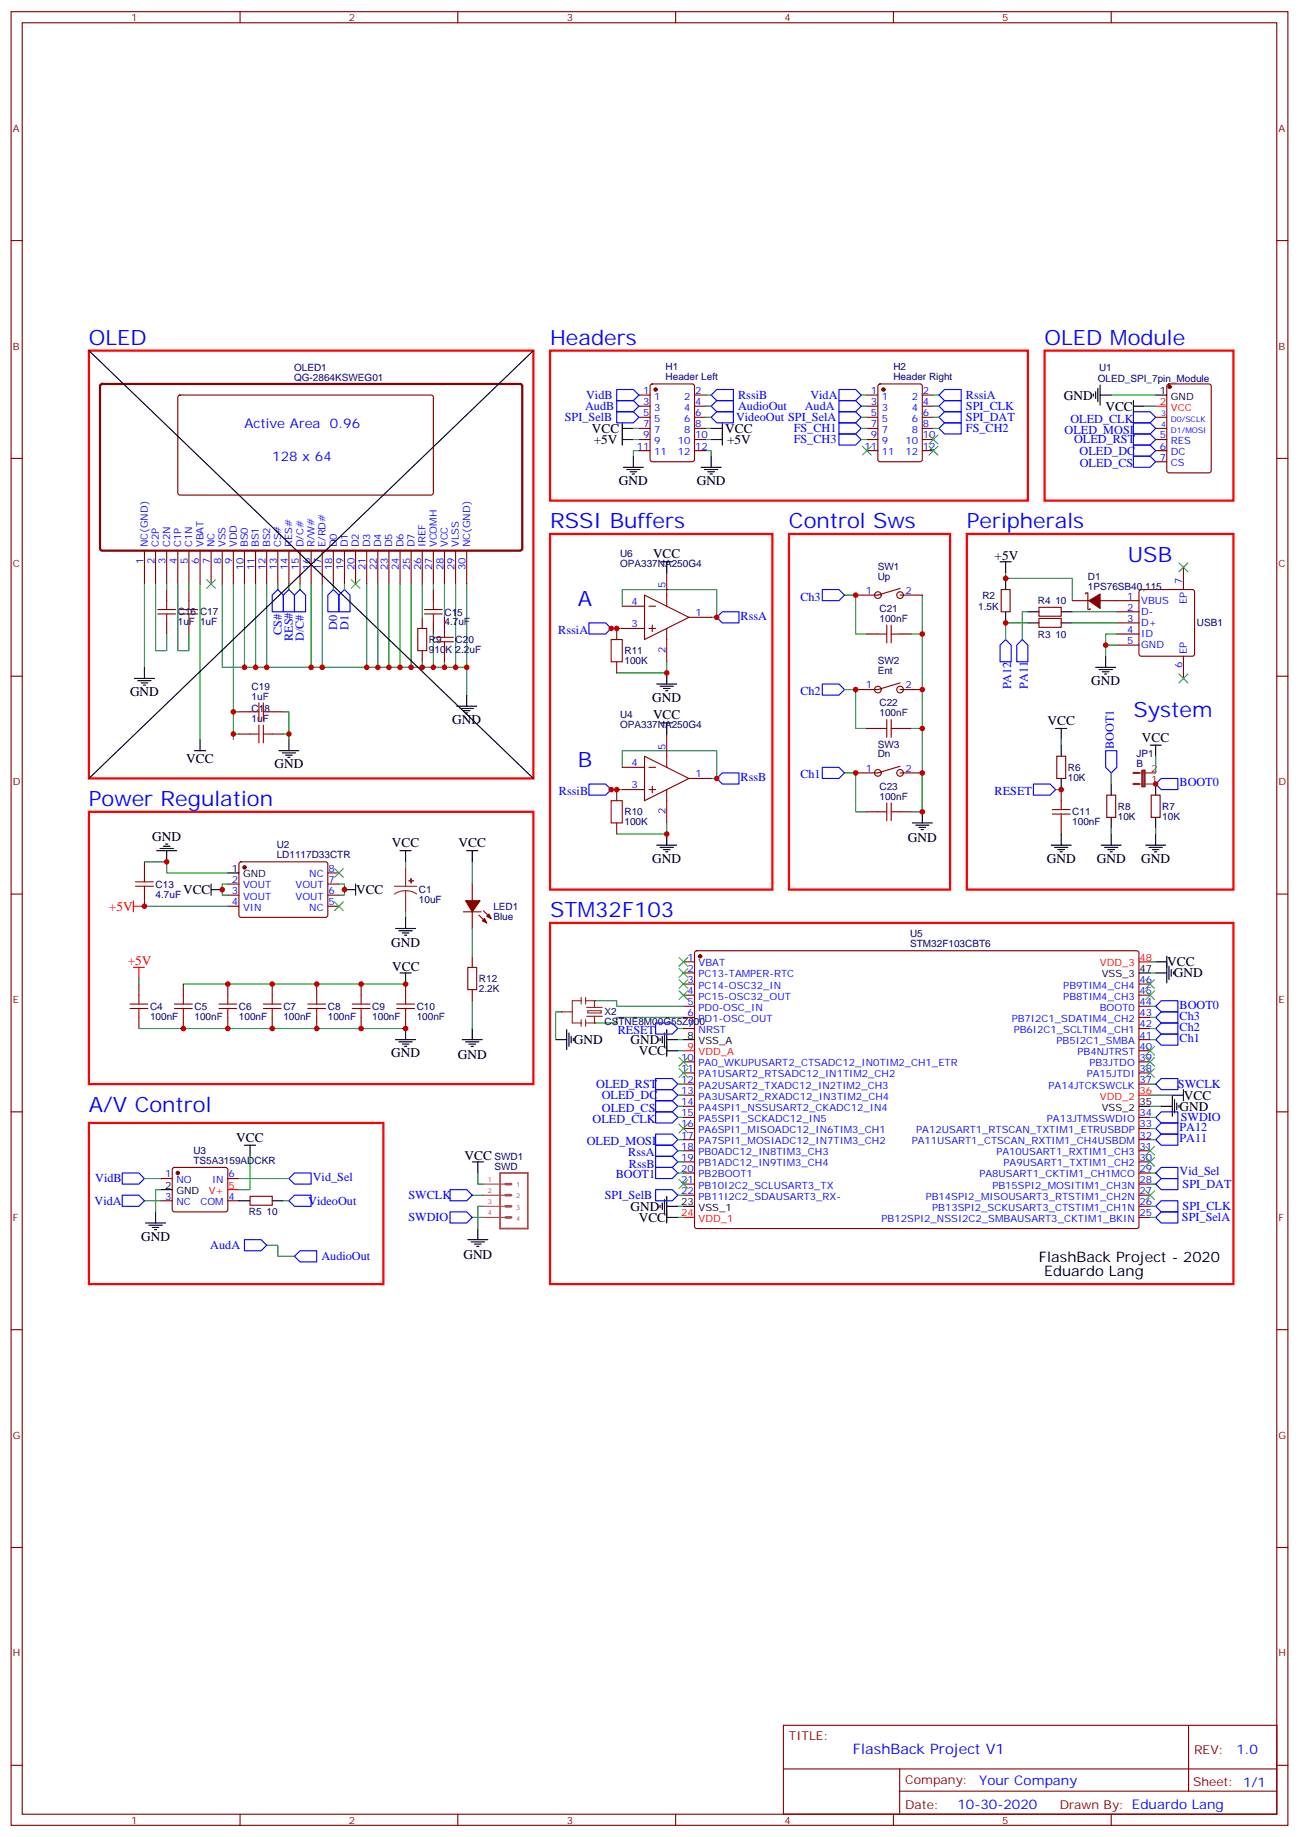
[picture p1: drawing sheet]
<svg xmlns="http://www.w3.org/2000/svg" width="412mm" height="583mm" viewBox="0 0 412 583" stroke-linecap="round" stroke-linejoin="round" font-family="sans-serif">
<g fill="none" stroke="#870000" stroke-width=".35">
<path d="M56.7 125.6l.4-.2 80.1 .1 .4 .6-.1 30.6-.6 .5-80-.1-.5-.6v-30.4zM202.8 125.4h3.6M202.8 128.9h3.6M202.8 139.5h3.6M202.8 132.5h3.6M202.8 136h3.6M206.6 122.1l.5-.2h12.7l.6 .4 .1 23.6-.5 .6-12.9 .1-.7-.5v-23.5zM220.5 125.4h3.5M220.5 128.9h3.5M220.5 139.5h3.5M220.5 132.5h3.5M220.5 136h3.5"/>
<path d="M275.2 125.4h3.5M275.2 128.9h3.5M275.2 139.5h3.5M275.2 132.5h3.5M275.2 136h3.5M278.9 122.1l.5-.2h12.7l.7 .4v23.6l-.5 .6-12.9 .1-.7-.5v-23.5zM292.8 125.4h3.5M292.8 128.9h3.5M292.8 139.5h3.5M292.8 132.5h3.5M292.8 136h3.5M366.9 139.5h3.5"/>
<path d="M366.9 132.5h3.5M366.9 136h3.5M370.7 122.1l.4-.2h12.7l.7 .4v27.1l-.4 .7h-13l-.6-.5-.1-27zM202.8 143.1h3.6M220.5 143.1h3.5M275.2 143.1h3.5M292.8 143.1h3.5M366.9 143.1h3.5M366.9 146.6h3.5M45.9 174.8v10.6M49.4 174.8v10.6M52.9 174.8v10.6"/>
<path d="M56.4 174.8v10.6M60 174.8v10.6M63.5 174.8v10.6M67 174.8v10.6M70.6 174.8v10.6M74.1 174.8v10.6M77.6 174.8v10.6M81.1 174.8v10.6M84.7 174.8v10.6M88.2 174.8v10.6M91.7 174.8v10.6M95.2 174.8v10.6"/>
<path d="M98.8 174.8v10.6M102.3 174.8v10.6M105.8 174.8v10.6M109.4 174.8v10.6M112.9 174.8v10.6M116.4 174.8v10.6M119.9 174.8v10.6M123.5 174.8v10.6M127 174.8v10.6M130.5 174.8v10.6M134.1 174.8v10.6M137.6 174.8v10.6"/>
<path d="M141.1 174.8v10.6M144.6 174.8v10.6M148.2 174.8v10.6M52.9 187.1v3.6M52.9 197.7v3.6M60 187.1v3.6M60 197.7v3.6M134.1 196v3.5M137.6 187.1v3.6M137.6 197.7v3.6M141.1 196v3.5M195.8 199.5v3.5"/>
<path d="M197.6 192.4h7M197.6 199.5h7M204.6 188.9l14.1 7.1-14.1 7zM206 192.4h2.1M206 199.5h2.1M207.1 198.4v2.2M211.7 181.9v10.5M211.7 199.5v10.6M218.7 196h7.1M285.8 186.8l-7.1 2.1h-7.1M285.8 188.9h7M317.9 187.1h2.8v7.1h-2.8z"/>
<path d="M329.8 196.3h7.1v2.8h-7.1zM329.8 192.8h7.1v2.8h-7.1zM340.4 190.7h5.3M344.7 188.6v-.4h.7v5.3h.7v-.4M349.2 190.7h12.4M354.5 194.2h7.1M354.5 197.7h7.1M361.8 187.4l.5-.3h16.2l.5 .3 .2 .5v19.7l-.2 .5-.5 .2h-16.2l-.5-.2-.2-.5v-19.7zM375.7 180.1v7M134.1 206.6v3.5M141.1 206.6v3.5M195.8 210.1v3.5"/>
<path d="M275.2 201.3h3.5M285.8 216.8l-7.1 2.1h-7.1M285.8 218.9h7M285.8 201.3h3.5M354.5 201.3h7.1M354.5 204.8h7.1M375.7 208.3v7.1M75.8 233h3.6M75.8 226h3.6M86.4 233h3.6M86.4 226h3.6M211.7 233v10.6"/>
<path d="M275.2 231.2h3.5M285.8 231.2h3.5M195.8 250.6v3.6M197.6 243.6h7M197.6 250.6h7M204.6 240.1l14.1 7-14.1 7.1zM206 243.6h2.1M206 250.6h2.1M207.1 249.6v2.1M211.7 250.6v10.6M218.7 247.1h7.1M275.2 257.7h3.5"/>
<path d="M285.8 243.2l-7.1 2.2h-7.1M285.8 245.4h7M285.8 257.7h3.5M335.5 240.1h2.8v7h-2.8zM336.9 250.6v3.6M351.4 252.4h2.8v7.1h-2.8zM365.5 252.4h2.8v7.1h-2.8zM45.9 273.6v3.5M76.1 273.8l.5-.2h27l.5 .7-.1 16.5-.6 .4h-27.1l-.5-.7v-16.2zM104.1 277.1h3.5M195.8 261.2v3.6M336.9 261.2v3.6"/>
<path d="M45.9 284.2v3.5M72.3 280.6h3.5M72.3 284.2h3.5M72.3 287.7h3.5M104.1 280.6h3.5M104.1 284.2h3.5M104.1 287.7h3.5M147.1 289.5h5.7M149.9 280.6v5.3M149.9 289.5v5.2M152 290.5l2.5 2.5M153.5 289.1l2.4 2.5"/>
<path d="M44.1 312.4v3.5M58.2 312.4v3.5M72.3 312.4v3.5M86.4 312.4v3.5M100.5 312.4v3.5M114.7 312.4v3.5M128.8 312.4v3.5M148.5 307.1h2.8v7h-2.8zM149.9 303.6v3.5M149.9 314.1v3.6M217 305.3h3.5M217 308.9h3.5"/>
<path d="M217 312.4h3.5M217 315.9h3.5M217 319.4h3.5M220.7 302l.5-.2 140 .1 .4 .6-.1 87.1-.6 .4-140-.1-.4-.6v-86.8zM361.6 312.4h3.5M361.6 315.9h3.5M361.6 319.4h3.5M44.1 323v3.5M58.2 323v3.5M72.3 323v3.5M86.4 323v3.5M100.5 323v3.5"/>
<path d="M114.7 323v3.5M128.8 323v3.5M217 323h3.5M217 326.5h3.5M217 337.1h3.5M361.6 323h3.5M361.6 326.5h3.5M361.6 337.1h3.5M361.6 333.6h3.5M361.6 330h3.5M217 340.6h3.5M217 344.1h3.5"/>
<path d="M217 347.7h3.5M217 351.2h3.5M217 354.7h3.5M217 358.2h3.5M361.6 340.6h3.5M361.6 344.1h3.5M361.6 354.7h3.5M361.6 358.2h3.5M51.2 374.1h3.5M54.9 370.8l.5-.2h16.2l.5 .2 .2 .5v12.7l-.2 .5-.5 .2h-16.2l-.5-.2-.2-.5v-12.7zM72.3 374.1h3.5M79.4 379.8h7v2.8h-7z"/>
<path d="M217 361.8h3.5M217 365.3h3.5M217 368.8h3.5M217 372.4h3.5M217 375.9h3.5M217 379.4h3.5M361.6 361.8h3.5M361.6 365.3h3.5M361.6 368.8h3.5M361.6 372.4h3.5M361.6 375.9h3.5M361.6 379.4h3.5"/>
<path d="M51.2 381.2h3.5M72.3 381.2h3.5M361.6 386.5h3.5M361.6 382.9h3.5"/>
<circle cx="278.7" cy="188.9" r="1.06"/>
<circle cx="285.7" cy="188.9" r="1.06"/>
<circle cx="278.7" cy="218.9" r="1.06"/>
<circle cx="285.7" cy="218.9" r="1.06"/>
<circle cx="278.7" cy="245.4" r="1.06"/>
<circle cx="285.7" cy="245.4" r="1.06"/>
</g>
<g fill="#870000" stroke="#870000" stroke-width=".35">
<path d="M345.7 190.7l3.5-2.1v4.5z"/>
<path d="M153.1 292.3l.7-.7 .7 1.4z"/>
<path d="M154.5 290.9l.7-.7 .7 1.4z"/>
<path d="M147.8 285.9h4.6l-2.5 3.6z"/>
<circle cx="56.4" cy="372.4" r=".53"/>
<circle cx="208.1" cy="123.6" r=".53"/>
<circle cx="280.5" cy="123.6" r=".53"/>
<circle cx="77.6" cy="275.3" r=".53"/>
<circle cx="371.3" cy="122.8" r=".53"/>
<circle cx="222.2" cy="303.6" r=".53"/>
</g>
<g fill="none" stroke="#000" stroke-width=".35">
<path d="M197.6 139.5h3.5M197.6 134.2v7.1M197.6 136h3.5M225.8 139.5h3.5M225.8 136h3.5M229.3 134.2v7.1M347.1 125.1v.7M347.8 124.4v2.1M348.5 123.3v4.2M349.2 125.4h3.6M349.2 122.2v6.4M359.8 128.9h3.6"/>
<path d="M359.8 127.2v3.5M366.9 125.4h3.5M197.9 148.3h6.4M199 149h4.2M200 149.8h2.1M200.7 150.5h.7M201.1 144.8v3.5M222.6 148.3h6.4M223.7 149h4.2M224.7 149.8h2.1M225.4 150.5h.7M225.8 144.8v3.5"/>
<path d="M209.9 178.3h3.5M211.7 178.3v3.6M317.5 178.3h3.5M319.3 178.3v3.6M319.3 183.6v3.5M319.3 194.2v3.5M326.3 197.7h3.5M326.3 194.2h3.5M336.9 197.7h3.5M336.9 194.2h3.5M42.7 215.4h6.3M43.7 216.1h4.3"/>
<path d="M44.8 216.8h2.1M45.5 217.5h.7M45.9 211.8v3.6M208.5 217.1h6.3M209.5 217.8h4.3M210.6 218.5h2.1M211.3 219.3h.7M211.7 213.6v3.5M347.8 211.8h6.4M348.9 212.5h4.2M350 213.3h2.1M350.7 214h.7"/>
<path d="M351 208.3v3.5M61.7 238.3h3.6M63.5 234.8v3.5M88.5 238.3h6.4M89.6 239h4.2M90.7 239.7h2.1M91.7 234.8v3.5M145 224.2h6.3M146 224.9h4.3M147.1 225.6h2.1M147.8 226.3h.7M148.2 220.7v3.5"/>
<path d="M209.9 229.5h3.5M211.7 229.5v3.5M335.1 231.2h3.6M336.9 231.2v3.6M336.9 236.5v3.6M365.1 236.5h3.6M366.9 236.5v3.6M91.4 240.4h.7M292.8 257.7v3.5M336.9 247.1v3.5M352.8 248.9v3.5M352.8 259.5v3.5"/>
<path d="M366.9 248.9v3.5M366.9 259.5v3.5M49.7 270.1h6.4M50.8 269.3h4.2M51.9 268.6h2.1M52.6 267.9h.7M52.9 270.1v3.5M72.3 277.1h3.5M127 270.1h3.5M128.8 270.1v3.5M148.2 270.1h3.5M149.9 270.1v3.5"/>
<path d="M208.5 268.3h6.3M209.5 269h4.3M210.6 269.7h2.1M211.3 270.4h.7M211.7 264.8v3.5M289.6 261.2h6.4M290.7 261.9h4.2M291.7 262.6h2.2M292.5 263.3h.7M333.7 268.3h6.4M334.8 269h4.2M335.8 269.7h2.2"/>
<path d="M336.5 270.4h.8M336.9 264.8v3.5M349.6 268.3h6.4M350.7 269h4.2M351.7 269.7h2.1M352.4 270.4h.7M352.8 264.8v3.5M363.7 268.3h6.4M364.8 269h4.2M365.8 269.7h2.1M366.5 270.4h.7M366.9 264.8v3.5"/>
<path d="M67 282.4h3.6M67 280.6v3.6M109.4 282.4h3.5M112.9 280.6v3.6M125.6 294.7h6.3M126.6 295.5h4.3M127.7 296.2h2.1M128.4 296.9h.7M128.8 291.2v3.5M127 308.9h3.5M128.8 308.9v3.5M361.6 308.9h3.5"/>
<path d="M366.9 308.9h3.5M366.9 305.3h3.5M370.4 303.6v8.4M371.1 306.7v4.3M371.8 307.8v2.1M372.5 308.5v.7M125.6 330h6.3M126.6 330.7h4.3M127.7 331.4h2.1M128.4 332.1h.7M128.8 326.5v3.5M146.8 330h6.3"/>
<path d="M147.8 330.7h4.2M148.9 331.4h2.1M149.6 332.1h.7M149.9 326.5v3.5M176.4 330h3.5M179.9 326.8v6.4M180.6 327.9v4.2M181.3 329v2.1M182 329.7v.7M209.5 329.7v.7M210.3 329v2.1M211 327.9v4.2"/>
<path d="M211.7 330h3.5M211.7 326.8v8.5M211.7 333.6h3.5M217 330h3.5M361.6 351.2h3.5M368.7 351.2h3.5M372.2 347.7h3.5M372.2 348v6.4M372.9 349.1v4.2M373.6 350.1v2.1M374.3 350.8v.7M375.7 345.9v3.5"/>
<path d="M51.2 377.6h3.5M77.6 363.5h3.5M79.4 363.5v3.6M149.9 368.8h3.6M151.7 368.8v3.6M211.7 379.8v8.4M46.2 388.2h6.4M47.3 388.9h4.2M48.3 389.6h2.1M49 390.3h.7M49.4 384.7v3.5M75.8 381.2h3.6"/>
<path d="M86.4 381.2h3.6M148.5 393.5h6.4M149.6 394.2h4.2M150.6 394.9h2.2M151.3 395.6h.7M151.7 390v3.5M209.5 382.6v.7M210.3 381.9v2.1M211 380.8v4.3M211.7 382.9h3.5M211.7 386.5h3.5M217 382.9h3.5"/>
</g>
<path d="M366.9 128.9h3.5M42.3 287.7h3.6M42.3 285.9v3.6M42.3 307.1h3.6M44.1 307.1v3.5M361.6 305.3h3.5M217 333.6h3.5M361.6 347.7h3.5M72.3 377.6h3.5M217 386.5h3.5" fill="none" stroke="#f00" stroke-width=".35"/>
<path d="M32 122.1l.5-.2h132.9l.4 .7-.1 51.8-.6 .4-132.9-.1-.5-.6v-51.5z" fill="none" stroke="#870000" stroke-width=".71"/>
<g fill="none" stroke="#00f" stroke-width=".35">
<path d="M195.8 123.6h5.3l1.7 1.8-1.7 1.8h-5.3zM195.8 127.2h5.3l1.7 1.7-1.7 1.8h-5.3zM195.8 130.7h5.3l1.7 1.8-1.7 1.7h-5.3zM225.8 132.5l1.7-1.8h5.3v3.5h-5.3zM225.8 125.4l1.7-1.8h5.3v3.6h-5.3zM225.8 128.9l1.7-1.7h5.3v3.5h-5.3zM266.3 137.8h5.3l1.8 1.7-1.8 1.8h-5.3zM266.3 134.2h5.3l1.8 1.8-1.8 1.8h-5.3zM266.3 130.7h5.3l1.8 1.8-1.8 1.7h-5.3zM266.3 127.2h5.3l1.8 1.7-1.8 1.8h-5.3zM266.3 123.6h5.3l1.8 1.8-1.8 1.8h-5.3zM298.1 125.4l1.8-1.8h5.3v3.6h-5.3z"/>
<path d="M298.1 128.9l1.8-1.7h5.3v3.5h-5.3zM298.1 132.5l1.8-1.8h5.3v3.5h-5.3zM298.1 136l1.8-1.8h5.3v3.6h-5.3zM359.8 137.8h5.3l1.8 1.7-1.8 1.8h-5.3zM359.8 130.7h5.3l1.8 1.8-1.8 1.7h-5.3zM359.8 134.2h5.3l1.8 1.8-1.8 1.8h-5.3zM359.8 144.8h5.3l1.8 1.8-1.8 1.7h-5.3zM359.8 141.3h5.3l1.8 1.8-1.8 1.7h-5.3zM88.2 187.1l1.8 1.8v5.3h-3.6v-5.3zM91.7 187.1l1.8 1.8v5.3h-3.5v-5.3zM95.2 187.1l1.8 1.8v5.3h-3.5v-5.3zM105.8 187.1l1.8 1.8v5.3h-3.5v-5.3z"/>
<path d="M109.4 187.1l1.7 1.8v5.3h-3.5v-5.3zM187 197.7h5.3l1.7 1.8-1.7 1.8h-5.3zM227.5 196l1.8-1.8h5.3v3.5h-5.3zM261.1 187.1h5.2l1.8 1.8-1.8 1.8h-5.2zM261.1 217.1h5.2l1.8 1.8-1.8 1.8h-5.2zM319.3 203l1.7 1.8v5.3h-3.5v-5.3zM324.6 203l1.7 1.8v5.3h-3.5v-5.3zM351 238.3h3.5v5.3l-1.7 1.8-1.8-1.8zM187 248.9h5.3l1.7 1.7-1.7 1.8h-5.3zM227.5 247.1l1.8-1.7h5.3v3.5h-5.3zM261.1 243.6h5.2l1.8 1.8-1.8 1.7h-5.2zM328.1 248.9h5.3l1.7 1.7-1.7 1.8h-5.3z"/>
<path d="M366.9 248.9l1.8-1.8h5.2v3.5h-5.2zM366.9 319.4l1.8-1.7h5.2v3.5h-5.2zM208.1 324.7h5.3l1.8 1.8-1.8 1.8h-5.3zM366.9 323l1.8-1.8h5.2v3.5h-5.2zM366.9 326.5l1.8-1.8h5.2v3.6h-5.2zM366.9 330l1.8-1.7h5.2v3.5h-5.2zM208.1 353h5.3l1.8 1.7-1.8 1.8h-5.3zM208.1 349.4h5.3l1.8 1.8-1.8 1.8h-5.3zM208.1 345.9h5.3l1.8 1.8-1.8 1.7h-5.3zM208.1 342.4h5.3l1.8 1.7-1.8 1.8h-5.3zM366.9 344.1l1.8-1.7h5.2v3.5h-5.2zM366.9 354.7l1.8-1.7h5.2v3.5h-5.2z"/>
<path d="M366.9 358.2l1.8-1.7h5.2v3.5h-5.2zM38.8 379.4h5.3l1.8 1.8-1.8 1.7h-5.3zM38.8 372.4h5.3l1.8 1.7-1.8 1.8h-5.3zM91.7 374.1l1.8-1.7h5.3v3.5h-5.3zM142.9 377.6h5.3l1.7 1.8-1.7 1.8h-5.3zM208.1 377.6h5.3l1.8 1.8-1.8 1.8h-5.3zM208.1 370.6h5.3l1.8 1.8-1.8 1.7h-5.3zM208.1 363.5h5.3l1.8 1.8-1.8 1.8h-5.3zM208.1 367.1h5.3l1.8 1.7-1.8 1.8h-5.3zM208.1 360h5.3l1.8 1.8-1.8 1.7h-5.3zM366.9 375.9l1.8-1.8h5.2v3.5h-5.2zM366.9 361.8l1.8-1.8h5.2v3.5h-5.2z"/>
<path d="M366.9 372.4l1.8-1.8h5.2v3.5h-5.2zM77.6 393.5h5.3l1.8 1.8-1.8 1.8h-5.3zM91.7 381.2l1.8-1.8h5.3v3.5h-5.3zM93.5 398.8l1.7-1.7h5.3v3.5h-5.3zM142.9 384.7h5.3l1.7 1.8-1.7 1.7h-5.3zM366.9 382.9l1.8-1.7h5.2v3.5h-5.2zM366.9 386.5l1.8-1.8h5.2v3.5h-5.2z"/>
</g>
<g fill="none" stroke="#008700" stroke-width=".35">
<path d="M201.1 139.5h1.7M201.1 136h1.7M224 139.5h1.8M224 136h1.8M224 132.5h1.8M224 128.9h1.8M224 125.4h1.8M273.4 139.5h1.8M273.4 136h1.8M273.4 132.5h1.8M273.4 128.9h1.8M273.4 125.4h1.8"/>
<path d="M296.3 136h1.8M296.3 132.5h1.8M296.3 128.9h1.8M296.3 125.4h1.8M352.8 125.4h14.1M363.4 128.9h3.5M202.8 143.1h-1.7v1.7M224 143.1h1.8v1.7M45.9 185.4v26.4M49.4 185.4v21.2h3.5v-5.3M52.9 185.4v1.7M56.4 185.4v21.2h3.6v-5.3"/>
<path d="M60 185.4v1.7M63.5 185.4v49.4M70.6 185.4v26.4h7M74.1 185.4v49.4M77.6 185.4v26.4h21.2M81.1 185.4v26.4M84.7 185.4v26.4M88.2 185.4v1.7M91.7 185.4v1.7M95.2 185.4v1.7M98.8 185.4v26.4h17.6M102.3 185.4v26.4"/>
<path d="M105.8 185.4v1.7M109.4 185.4v1.7M116.4 185.4v26.4h28.2M119.9 185.4v26.4M123.5 185.4v26.4M127 185.4v26.4M130.5 185.4v26.4M134.1 185.4v10.6M137.6 185.4v1.7M141.1 185.4v10.6M144.6 185.4v26.4h3.6M148.2 185.4v35.3"/>
<path d="M194 199.5h3.6M197.6 192.4v-5.3h29.9v8.9h-1.7M268.1 188.9h3.5v12.4h3.6M292.8 188.9v68.8h-3.5M319.3 181.9v1.7h21.1v7.1M326.3 194.2h-1.7v8.8M326.3 197.7h-7v5.3M340.4 197.7h14.1M340.4 194.2h14.1M134.1 210.1v1.7M137.6 201.3v10.5M141.1 210.1v1.7"/>
<path d="M211.7 210.1v3.5h-15.9M268.1 218.9h3.5v12.3h3.6M289.3 201.3h3.5M354.5 204.8h-3.5v3.5M354.5 201.3h-3.5v3.5M74.1 226h1.7M74.1 233h1.7M90 233h1.7v1.8M90 226h1.7v7M289.3 231.2h3.5M336.9 234.8v1.7M194 250.6h3.6"/>
<path d="M197.6 243.6v-5.3h29.9v8.8h-1.7M268.1 245.4h3.5v12.3h3.6M335.1 250.6h1.8M352.8 245.4v3.5M366.9 240.1v5.3M45.9 273.6h7v3.5h19.4M128.8 273.6v1.7M211.7 261.2v3.6h-15.9M352.8 263v1.8M366.9 263v1.8M45.9 287.7h26.4M72.3 280.6h-1.7v3.6h1.7"/>
<path d="M107.6 280.6h1.8v3.6h-1.8M128.8 289.5v1.7M44.1 310.6v1.8M58.2 312.4h70.6M188.7 317.7h7.1v1.7h21.2M365.1 319.4h1.8M365.1 308.9h1.8M365.1 305.3h1.8M44.1 326.5h84.7M215.2 326.5h1.8M215.2 333.6h1.8M215.2 330h1.8"/>
<path d="M217 323h-21.2v1.7h-7.1M365.1 326.5h1.8M365.1 330h1.8M365.1 323h1.8M215.2 351.2h1.8M215.2 347.7h1.8M215.2 354.7h1.8M215.2 344.1h1.8M365.1 351.2h3.6M365.1 347.7h7.1M365.1 354.7h1.8M365.1 344.1h1.8"/>
<path d="M365.1 358.2h1.8M45.9 374.1h5.3M51.2 377.6h-1.8v7.1M75.8 374.1h15.9M79.4 367.1v10.5h-3.6M149.9 379.4h3.6M151.7 372.4v3.5h1.8M215.2 379.4h1.8M215.2 372.4h1.8M215.2 368.8h1.8M215.2 365.3h1.8M215.2 361.8h1.8"/>
<path d="M365.1 372.4h1.8M365.1 361.8h1.8M365.1 375.9h1.8M45.9 381.2h5.3M84.7 395.3h3.5v3.5h5.3M90 381.2h1.7M149.9 386.5h3.6M153.5 382.9h-1.8v7.1M215.2 386.5h1.8M215.2 382.9h1.8M365.1 386.5h1.8M365.1 382.9h1.8"/>
</g>
<g fill="none" stroke="#3c3" stroke-width=".35">
<path d="M294.9 138.1l2.8 2.8M297.7 138.1l-2.8 2.8M273.8 141.6l2.8 2.9M276.6 141.6l-2.8 2.9M294.9 141.6l2.8 2.9M297.7 141.6l-2.8 2.9M374.3 178.7l2.8 2.8M377.1 178.7l-2.8 2.8M65.6 184l2.8 2.8M68.4 184l-2.8 2.8M111.5 184l2.8 2.8M114.3 184l-2.8 2.8"/>
<path d="M374.3 214l2.8 2.8M377.1 214l-2.8 2.8M106.2 275.7l2.8 2.8M109 275.7l-2.8 2.8M106.2 286.3l2.8 2.8M109 286.3l-2.8 2.8"/>
</g>
<path d="M158.7 372.4h8.9v17.6h-8.9z" fill="none" stroke="#a64a4a" stroke-width=".56"/>
<path d="M160.5 379.4h1.8M160.5 375.9h1.8M160.5 382.9h1.8M160.5 386.5h1.8" fill="none" stroke="#a64a4a" stroke-width=".85"/>
<path d="M153.5 375.9h6.9M153.5 379.4h6.9M153.5 382.9h6.9M153.5 386.5h6.9" fill="none" stroke="#a64a4a" stroke-width=".35"/>
<g fill="none" stroke="#a10000" stroke-width=".35">
<path d="M50.1 193.5h5.6M50.1 194.9h5.6M52.9 190.7v2.8M52.9 194.9v2.8M57.1 193.5h5.7M57.1 194.9h5.7M60 190.7v2.8M60 194.9v2.8M132.6 199.5h2.9v7.1h-2.9zM134.8 193.5h5.6M134.8 194.9h5.6M137.6 190.7v2.8"/>
<path d="M137.6 194.9v2.8M141.1 199.5v2.8M281.5 198.4v5.7M282.9 198.4v5.7M138.3 203.7h5.6M138.3 202.3h5.6M141.1 203.7v2.9M194 203h3.6v7.1h-3.6zM278.7 201.3h2.8M282.9 201.3h2.9M79.4 233h2.8M79.4 226h2.8"/>
<path d="M82.2 223.1v5.7M82.2 230.2v5.6M83.6 233h2.8M83.6 223.1v5.7M83.6 230.2v5.6M83.6 226h2.8M278.7 231.2h2.8M281.5 228.4v5.7M282.9 228.4v5.7M282.9 231.2h2.9M194 254.2h3.6v7h-3.6zM278.7 257.7h2.8"/>
<path d="M281.5 254.9v5.6M282.9 254.9v5.6M282.9 257.7h2.9M334.1 258.4h5.6M334.1 257h5.6M336.9 254.2v2.8M336.9 258.4v2.8M43 279.9h5.7M45.9 277.1v2.8M43 281.3h5.7M45.9 281.3v2.9M41.3 318.7h5.6"/>
<path d="M44.1 315.9v2.8M55.4 318.7h5.6M58.2 315.9v2.8M69.5 318.7h5.6M72.3 315.9v2.8M83.6 318.7h5.7M86.4 315.9v2.8M97.7 318.7h5.7M100.5 315.9v2.8M111.8 318.7h5.7M114.7 315.9v2.8M125.9 318.7h5.7"/>
<path d="M128.8 315.9v2.8M41.3 320.1h5.6M44.1 320.1v2.9M55.4 320.1h5.6M58.2 320.1v2.9M69.5 320.1h5.6M72.3 320.1v2.9M83.6 320.1h5.7M86.4 320.1v2.9M97.7 320.1h5.7M100.5 320.1v2.9M111.8 320.1h5.7"/>
<path d="M114.7 320.1v2.9M125.9 320.1h5.7M128.8 320.1v2.9"/>
</g>
<g fill="none" stroke="#8c2424" stroke-width=".35">
<path d="M361.6 248.9h5.3M361.6 245.4h5.3M128.8 275.3v6M125.2 281.3h7.1M128.8 282.8l-1.9 .2-1.7 .8M128.8 282.8l1.8 .2 1.7 .8M128.8 282.8v6.7M184.5 317.7h-2.8v7h2.8M184.5 316.6v2.1M185.9 317.7h2.8v2.1M185.9 316.6v2.1M186.3 319.8h4.9"/>
<path d="M178.2 321.2h3.5M184.5 323.7v2.1M185.9 323.7v2.1M186.3 322.6h4.9M186.6 320.9h4.3v.7h-4.3zM188.7 322.6v2.1h-2.8"/>
</g>
<path d="M359.8 248.9h1.8M359.8 245.4h1.8M362.7 244.7h.7v4.9h-.7z" fill="none" stroke="#8c2424" stroke-width=".71"/>
<path d="M28.2 111.3h141.1v135.8h-141.1zM174.6 111.3h151.7v47.6h-151.7zM331.6 111.3h60v47.6h-60zM174.6 169.5h70.6v112.9h-70.6zM250.5 169.5h51.1v112.9h-51.1zM306.9 169.5h84.7v112.9h-84.7zM28.2 257.7h141.1v86.4h-141.1zM174.6 293h217v114.6h-217zM28.2 356.5h93.5v51.1h-93.5z" fill="none" stroke="#f00" stroke-width=".71"/>
<g fill="#8c2424" stroke="#8c2424" stroke-width=".35">
<path d="M129.8 279.6h1.4z"/>
<path d="M130.5 278.9v1.4z"/>
</g>
<g fill="#8c2424">
<circle cx="188.7" cy="324.7" r=".18"/>
<circle cx="188.7" cy="317.7" r=".18"/>
<circle cx="178.2" cy="321.2" r=".18"/>
</g>
<path d="M149.9 273.6v7M149.9 294.7v8.9M149.9 317.7v8.8M178.2 321.2h-1.8v8.8" fill="none" stroke="#008700" stroke-width=".35"/>
<g fill="none" stroke="#3c3" stroke-width=".35">
<path d="M215.5 303.9l2.9 2.8M215.5 307.4l2.9 2.9M215.5 311l2.9 2.8M215.5 314.5l2.9 2.8M218.4 303.9l-2.9 2.8M218.4 307.4l-2.9 2.9M218.4 311l-2.9 2.8M218.4 314.5l-2.9 2.8M363.7 311l2.8 2.8M363.7 314.5l2.8 2.8M366.5 311l-2.8 2.8M366.5 314.5l-2.8 2.8"/>
<path d="M215.5 335.7l2.9 2.8M215.5 339.2l2.9 2.8M218.4 335.7l-2.9 2.8M218.4 339.2l-2.9 2.8M363.7 332.1l2.8 2.9M363.7 335.7l2.8 2.8M363.7 339.2l2.8 2.8M366.5 332.1l-2.8 2.9M366.5 335.7l-2.8 2.8M366.5 339.2l-2.8 2.8M215.5 356.8l2.9 2.9M218.4 356.8l-2.9 2.9"/>
<path d="M215.5 374.5l2.9 2.8M218.4 374.5l-2.9 2.8M363.7 378l2.8 2.8M363.7 367.4l2.8 2.8M363.7 363.9l2.8 2.8M366.5 378l-2.8 2.8M366.5 367.4l-2.8 2.8M366.5 363.9l-2.8 2.8"/>
</g>
<path d="M28.2 111.3l141.1 135.8M169.3 111.3l-141.1 135.8" fill="none" stroke="#000" stroke-width=".35"/>
<g fill="none" stroke="#870000" stroke-width=".35">
<path d="M3.5 3.7h405.4v575.7h-405.4zM7.1 7.2h398.2v568.7h-398.2zM76.2 3.7v3.5M145.3 3.7v3.5M214.5 3.7v3.5M283.6 3.7v3.5M352.8 3.7v3.5M3.5 76.4h3.6M405.3 76.4h3.6M3.5 145.5h3.6M405.3 145.5h3.6M3.5 214.7h3.6"/>
<path d="M405.3 214.7h3.6M3.5 283.8h3.6M405.3 283.8h3.6M3.5 353h3.6M405.3 353h3.6M3.5 422.1h3.6M405.3 422.1h3.6M3.5 491.2h3.6M405.3 491.2h3.6M248.7 547.7h156.6v28.2h-156.6zM377.3 547.7v20.9M3.5 560.4h3.6"/>
<path d="M76.2 575.9v3.5M145.3 575.9v3.5M214.5 575.9v3.5M248.7 561.5h156.5M283.6 575.9v3.5M285.6 568.6h119.6M285.6 561.5v14.1M352.8 575.9v3.5M405.3 560.4h3.6"/>
</g>
<g fill="#c00">
<circle cx="292.8" cy="245.4" r=".88"/>
<circle cx="58.2" cy="326.5" r=".88"/>
<circle cx="72.3" cy="326.5" r=".88"/>
<circle cx="86.4" cy="326.5" r=".88"/>
<circle cx="100.5" cy="326.5" r=".88"/>
<circle cx="114.7" cy="326.5" r=".88"/>
<circle cx="72.3" cy="312.4" r=".88"/>
<circle cx="86.4" cy="312.4" r=".88"/>
<circle cx="100.5" cy="312.4" r=".88"/>
<circle cx="114.7" cy="312.4" r=".88"/>
<circle cx="128.8" cy="326.5" r=".88"/>
<circle cx="128.8" cy="312.4" r=".88"/>
<circle cx="336.9" cy="250.6" r=".88"/>
<circle cx="366.9" cy="248.9" r=".88"/>
<circle cx="148.2" cy="211.8" r=".88"/>
<circle cx="144.6" cy="211.8" r=".88"/>
<circle cx="116.4" cy="211.8" r=".88"/>
<circle cx="102.3" cy="211.8" r=".88"/>
<circle cx="98.8" cy="211.8" r=".88"/>
<circle cx="81.1" cy="211.8" r=".88"/>
<circle cx="84.7" cy="211.8" r=".88"/>
<circle cx="77.6" cy="211.8" r=".88"/>
<circle cx="119.9" cy="211.8" r=".88"/>
<circle cx="123.5" cy="211.8" r=".88"/>
<circle cx="127" cy="211.8" r=".88"/>
<circle cx="130.5" cy="211.8" r=".88"/>
<circle cx="137.6" cy="211.8" r=".88"/>
<circle cx="134.1" cy="211.8" r=".88"/>
<circle cx="74.1" cy="226" r=".88"/>
<circle cx="74.1" cy="233" r=".88"/>
<circle cx="91.7" cy="233" r=".88"/>
<circle cx="141.1" cy="211.8" r=".88"/>
<circle cx="292.8" cy="218.9" r=".88"/>
<circle cx="292.8" cy="257.7" r=".88"/>
<circle cx="292.8" cy="231.2" r=".88"/>
<circle cx="292.8" cy="201.3" r=".88"/>
<circle cx="271.6" cy="188.9" r=".88"/>
<circle cx="271.6" cy="218.9" r=".88"/>
<circle cx="271.6" cy="245.4" r=".88"/>
<circle cx="319.3" cy="197.7" r=".88"/>
<circle cx="319.3" cy="183.6" r=".88"/>
<circle cx="211.7" cy="213.6" r=".88"/>
<circle cx="211.7" cy="264.8" r=".88"/>
<circle cx="194" cy="199.5" r=".88"/>
<circle cx="194" cy="250.6" r=".88"/>
<circle cx="109.4" cy="282.4" r=".88"/>
<circle cx="70.6" cy="282.4" r=".88"/>
<circle cx="45.9" cy="287.7" r=".88"/>
<circle cx="52.9" cy="273.6" r=".88"/>
<circle cx="351" cy="204.8" r=".88"/>
<circle cx="227.5" cy="196" r=".88"/>
<circle cx="195.8" cy="250.6" r=".88"/>
<circle cx="195.8" cy="199.5" r=".88"/>
<circle cx="227.5" cy="247.1" r=".88"/>
</g>
<g font-size="6.7" fill="#00f">
<text x="28.2" y="109.5">OLED</text>
<text x="174.6" y="109.5">Headers</text>
<text x="331.6" y="109.5">OLED Module</text>
<text x="174.6" y="167.7">RSSI Buffers</text>
<text x="250.5" y="167.7">Control Sws</text>
<text x="306.9" y="167.7">Peripherals</text>
<text x="358.1" y="178.3">USB</text>
<text x="183.4" y="192.4">A</text>
<text x="359.8" y="227.7">System</text>
<text x="183.4" y="243.6">B</text>
<text x="28.2" y="255.9">Power Regulation</text>
<text x="174.6" y="291.2">STM32F103</text>
<text x="28.2" y="353">A/V Control</text>
</g>
<g font-size="4.6">
<text x="329.8" y="400.6">FlashBack Project - 2020</text>
<text x="331.5" y="405.2">Eduardo Lang</text>
</g>
<text font-size="4.6" fill="#00f" x="270.8" y="556.7">FlashBack Project V1</text>
<g font-size="4.2">
<text x="337.8" y="126.9">GND</text>
<text x="350.9" y="130.4">VCC</text>
<text x="187.9" y="137.4">VCC</text>
<text x="230.2" y="137.4">VCC</text>
<text x="188.5" y="140.9">+5V</text>
<text x="230.8" y="140.9">+5V</text>
<text x="196.5" y="154">GND</text>
<text x="221.2" y="154">GND</text>
<text x="207.3" y="177.2">VCC</text>
<text x="315.7" y="177.6">+5V</text>
<text x="41.3" y="221">GND</text>
<text x="346.4" y="217.5">GND</text>
<text x="207.1" y="222.8">GND</text>
<text x="143.6" y="229.8">GND</text>
<text x="207.3" y="228.4">VCC</text>
<text x="332.5" y="230.1">VCC</text>
<text x="362.5" y="235.4">VCC</text>
<text x="59.1" y="242.2">VCC</text>
<text x="87.1" y="243.9">GND</text>
<text x="48.3" y="266.8">GND</text>
<text x="124.4" y="268.9">VCC</text>
<text x="145.6" y="268.9">VCC</text>
<text x="288.2" y="267.3">GND</text>
<text x="207.1" y="273.9">GND</text>
<text x="332.3" y="273.9">GND</text>
<text x="348.2" y="273.9">GND</text>
<text x="362.3" y="273.9">GND</text>
<text x="58.1" y="283.8">VCC</text>
<text x="113.1" y="283.8">VCC</text>
<text x="124.2" y="300.8">GND</text>
<text x="124.5" y="308.2">VCC</text>
<text x="370.6" y="306.7">VCC</text>
<text x="372.7" y="310.3">GND</text>
<text x="124.2" y="335.7">GND</text>
<text x="182.2" y="331.5">GND</text>
<text x="200.2" y="331.4">GND</text>
<text x="202.8" y="335">VCC</text>
<text x="145.3" y="336.1">GND</text>
<text x="374.5" y="352.6">GND</text>
<text x="375.9" y="349.1">VCC</text>
<text x="75" y="362.5">VCC</text>
<text x="147.5" y="368.1">VCC</text>
<text x="200.2" y="384.3">GND</text>
<text x="202.8" y="387.9">VCC</text>
<text x="44.8" y="393.9">GND</text>
<text x="147.1" y="399.5">GND</text>
</g>
<g font-size="4.2" fill="#00f">
<text x="77.6" y="136">Active Area</text>
<text x="104.8" y="136">0.96</text>
<text x="86.4" y="146.2">128 x 64</text>
<text x="392.5" y="556.9">1.0</text>
<text x="310.9" y="566.5">Your Company</text>
<text x="304" y="574.3">10-30-2020</text>
</g>
<g font-size="4.2" fill="#f00">
<text x="34.6" y="289.1">+5V</text>
<text x="40.6" y="306.4">+5V</text>
</g>
<g font-size="3.9" fill="#00f">
<text x="185.8" y="130.2">AudB</text>
<text x="186.1" y="126.7">VidB</text>
<text x="234.3" y="126.7">RssiB</text>
<text x="234.3" y="130.2">AudioOut</text>
<text x="255.5" y="130.2">AudA</text>
<text x="257.3" y="126.7">VidA</text>
<text x="306.7" y="126.7">RssiA</text>
<text x="306.7" y="130.2">SPI_CLK</text>
<text x="179.3" y="133.7">SPI_SelB</text>
<text x="233.7" y="133.7">VideoOut SPI_SelA</text>
<text x="252" y="137.2">FS_CH1</text>
<text x="306.7" y="133.7">SPI_DAT</text>
<text x="306.7" y="137.2">FS_CH2</text>
<text x="338" y="137.7">OLED_MOSI</text>
<text x="339.8" y="134.2">OLED_CLK</text>
<text x="252" y="140.8">FS_CH3</text>
<text x="341" y="140.8">OLED_RST</text>
<text x="342.8" y="144.3">OLED_DC</text>
<text x="342.8" y="148.3">OLED_CS</text>
<text x="254.1" y="190.7">Ch3</text>
<text x="235.1" y="196.7">RssA</text>
<text x="89.4" y="201.7" transform="rotate(-90 89.4 201.7)">CS#</text>
<text x="93" y="203.5" transform="rotate(-90 93 203.5)">RES#</text>
<text x="96.5" y="203.5" transform="rotate(-90 96.5 203.5)">D/C#</text>
<text x="107.1" y="199.9" transform="rotate(-90 107.1 199.9)">D0</text>
<text x="110.6" y="199.9" transform="rotate(-90 110.6 199.9)">D1</text>
<text x="177.2" y="201.3">RssiA</text>
<text x="254.1" y="220.7">Ch2</text>
<text x="321" y="218.8" transform="rotate(-90 321 218.8)">PA12</text>
<text x="326.3" y="218.7" transform="rotate(-90 326.3 218.7)">PA11</text>
<text x="353.6" y="237.8" transform="rotate(-90 353.6 237.8)">BOOT1</text>
<text x="235.1" y="247.8">RssB</text>
<text x="254.1" y="247.1">Ch1</text>
<text x="374.5" y="249.7">BOOT0</text>
<text x="177.5" y="252.4">RssiB</text>
<text x="315.8" y="252.4">RESET</text>
<text x="374.5" y="320.2">BOOT0</text>
<text x="374.5" y="323.7">Ch3</text>
<text x="196.1" y="328.3">RESET</text>
<text x="374.5" y="327.2">Ch2</text>
<text x="374.5" y="330.7">Ch1</text>
<text x="189.3" y="345.4">OLED_RST</text>
<text x="374" y="345.5">SWCLK</text>
<text x="191.1" y="348.9">OLED_DC</text>
<text x="191.1" y="352.9">OLED_CS</text>
<text x="188.1" y="356.4">OLED_CLK</text>
<text x="374.5" y="359">PA12</text>
<text x="374.8" y="356">SWDIO</text>
<text x="186.3" y="363.5">OLED_MOSI</text>
<text x="374.5" y="362.5">PA11</text>
<text x="199.4" y="367.1">RssA</text>
<text x="199.7" y="370.6">RssB</text>
<text x="30.2" y="375.4">VidB</text>
<text x="99.3" y="374.8">Vid_Sel</text>
<text x="195.5" y="374.1">BOOT1</text>
<text x="374.5" y="373.1">Vid_Sel</text>
<text x="375.4" y="377.1">SPI_DAT</text>
<text x="30" y="382.4">VidA</text>
<text x="97.8" y="382.4">VideoOut</text>
<text x="129.7" y="380.7">SWCLK</text>
<text x="192" y="380.6">SPI_SelB</text>
<text x="129.7" y="387.7">SWDIO</text>
<text x="375.2" y="387.7">SPI_SelA</text>
<text x="375.4" y="384.2">SPI_CLK</text>
<text x="66.8" y="396.5">AudA</text>
<text x="102" y="400.1">AudioOut</text>
</g>
<g font-size="3.9" fill="#800">
<text x="250.5" y="552.3">TITLE:</text>
<text x="379.1" y="556.9">REV:</text>
<text x="287.4" y="566.5">Company:</text>
<text x="378.7" y="567.1">Sheet: 1/1</text>
<text x="287.4" y="574.1">Date:</text>
<text x="336.4" y="574.2">Drawn By: Eduardo Lang</text>
</g>
<g font-size="3.2" fill="#800">
<text x="41.6" y="6.7">1</text>
<text x="110.8" y="6.7">2</text>
<text x="179.9" y="6.7">3</text>
<text x="249.1" y="6.7">4</text>
<text x="318.2" y="6.7">5</text>
<text x="4.1" y="41.8">A</text>
<text x="405.9" y="41.8">A</text>
<text x="4.1" y="110.9">B</text>
<text x="405.9" y="110.9">B</text>
<text x="4.1" y="180.1">C</text>
<text x="405.9" y="180.1">C</text>
<text x="4.1" y="249.2">D</text>
<text x="405.9" y="249.2">D</text>
<text x="4.1" y="318.4">E</text>
<text x="405.9" y="318.4">E</text>
<text x="4.1" y="387.5">F</text>
<text x="405.9" y="387.5">F</text>
<text x="4.1" y="456.7">G</text>
<text x="405.9" y="456.7">G</text>
<text x="4.1" y="525.8">H</text>
<text x="405.9" y="525.8">H</text>
<text x="41.6" y="578.9">1</text>
<text x="110.8" y="578.9">2</text>
<text x="179.9" y="578.9">3</text>
<text x="249.1" y="578.9">4</text>
<text x="318.2" y="578.9">5</text>
</g>
<g font-size="3.2" fill="#000080">
<text x="93.4" y="117.9">OLED1</text>
<text x="211.3" y="117.4">H1</text>
<text x="283.6" y="117.4">H2</text>
<text x="348.9" y="117.7">U1</text>
<text x="93.4" y="120.8">QG-2864KSWEG01</text>
<text x="211.3" y="120.7">Header Left</text>
<text x="283.6" y="120.7">Header Right</text>
<text x="348.5" y="121.3">OLED_SPI_7pin_Module</text>
<text x="196.8" y="176.7">U6</text>
<text x="196.8" y="180.1">OPA337NA250G4</text>
<text x="278.7" y="184">Up</text>
<text x="278.7" y="180.9">SW1</text>
<text x="345.4" y="184">D1</text>
<text x="311.9" y="190">R2</text>
<text x="329.5" y="191.8">R4</text>
<text x="335.1" y="191.8">10</text>
<text x="345.4" y="187.1">1PS76SB40,115</text>
<text x="56.4" y="195.4">C16</text>
<text x="63.5" y="195.4">C17</text>
<text x="141.1" y="195.4">C15</text>
<text x="279.2" y="197.4">100nF</text>
<text x="279.2" y="194.2">C21</text>
<text x="310.6" y="193.6">1.5K</text>
<text x="56.4" y="198.6">1uF</text>
<text x="63.5" y="198.6">1uF</text>
<text x="141.1" y="198.5">4.7uF</text>
<text x="329.5" y="202.4">R3</text>
<text x="335.1" y="202.4">10</text>
<text x="379.9" y="198.9">USB1</text>
<text x="136.2" y="207.3">910K</text>
<text x="136.2" y="204.2">R9</text>
<text x="144.6" y="207.3">2.2uF</text>
<text x="144.6" y="204.2">C20</text>
<text x="198.3" y="207.7">R11</text>
<text x="198.3" y="210.9">100K</text>
<text x="278.7" y="214">Ent</text>
<text x="278.7" y="210.9">SW2</text>
<text x="79.9" y="218.9">C19</text>
<text x="79.9" y="226">C18</text>
<text x="79.9" y="222.1">1uF</text>
<text x="196.8" y="227.9">U4</text>
<text x="279.2" y="227.4">100nF</text>
<text x="279.2" y="224.2">C22</text>
<text x="79.9" y="229.1">1uF</text>
<text x="196.8" y="231.2">OPA337NA250G4</text>
<text x="278.7" y="237.4">SW3</text>
<text x="278.7" y="240.4">Dn</text>
<text x="339" y="244.7">R6</text>
<text x="360.8" y="243.6">B</text>
<text x="360.8" y="240.4">JP1</text>
<text x="279.2" y="250.6">C23</text>
<text x="339" y="247.9">10K</text>
<text x="279.2" y="253.8">100nF</text>
<text x="354.9" y="257.1">R8</text>
<text x="369" y="257.1">R7</text>
<text x="198.3" y="262">100K</text>
<text x="198.3" y="258.8">R10</text>
<text x="340.4" y="262">100nF</text>
<text x="340.4" y="258.8">C11</text>
<text x="354.9" y="260.3">10K</text>
<text x="369" y="260.3">10K</text>
<text x="87.9" y="269.2">U2</text>
<text x="87.9" y="272.3">LD1117D33CTR</text>
<text x="49.4" y="281.8">C13</text>
<text x="49.4" y="285">4.7uF</text>
<text x="133" y="286.7">10uF</text>
<text x="133" y="283.6">C1</text>
<text x="156.6" y="292.1">Blue</text>
<text x="156.6" y="288.9">LED1</text>
<text x="288.9" y="297.4">U5</text>
<text x="288.9" y="300.6">STM32F103CBT6</text>
<text x="152" y="311.8">R12</text>
<text x="152" y="315">2.2K</text>
<text x="47.6" y="323.8">100nF</text>
<text x="47.6" y="320.6">C4</text>
<text x="61.7" y="323.8">100nF</text>
<text x="61.7" y="320.6">C5</text>
<text x="75.8" y="323.8">100nF</text>
<text x="75.8" y="320.6">C6</text>
<text x="90" y="323.8">100nF</text>
<text x="90" y="320.6">C7</text>
<text x="104.1" y="323.8">100nF</text>
<text x="104.1" y="320.6">C8</text>
<text x="118.2" y="323.8">100nF</text>
<text x="118.2" y="320.6">C9</text>
<text x="132.3" y="323.8">100nF</text>
<text x="132.3" y="320.6">C10</text>
<text x="191.9" y="322.3">X2</text>
<text x="191.9" y="325.5">CSTNE8M00G55Z000</text>
<text x="61.4" y="369.4">TS5A3159ADCKR</text>
<text x="61.4" y="366.2">U3</text>
<text x="157" y="371.3">SWD</text>
<text x="157" y="368.1">SWD1</text>
<text x="79" y="385.8">R5</text>
<text x="84.6" y="385.8">10</text>
</g>
<g font-size="3.2" fill="#00f">
<text x="204.2" y="125.1">1</text>
<text x="220.7" y="125.1">2</text>
<text x="276.5" y="125.1">1</text>
<text x="293" y="125.1">2</text>
<text x="204.2" y="128.6">3</text>
<text x="207.7" y="126.8">1</text>
<text x="207.7" y="130.4">3</text>
<text x="217.2" y="130.4">4</text>
<text x="217.2" y="126.8">2</text>
<text x="220.7" y="128.6">4</text>
<text x="276.5" y="128.6">3</text>
<text x="280" y="126.8">1</text>
<text x="280" y="130.4">3</text>
<text x="289.5" y="130.4">4</text>
<text x="289.5" y="126.8">2</text>
<text x="293" y="128.6">4</text>
<text x="204.2" y="132.1">5</text>
<text x="204.2" y="135.6">7</text>
<text x="207.7" y="133.9">5</text>
<text x="207.7" y="137.4">7</text>
<text x="217.2" y="137.4">8</text>
<text x="217.2" y="133.9">6</text>
<text x="220.7" y="135.6">8</text>
<text x="220.7" y="132.1">6</text>
<text x="276.5" y="132.1">5</text>
<text x="276.5" y="135.6">7</text>
<text x="280" y="133.9">5</text>
<text x="280" y="137.4">7</text>
<text x="289.5" y="137.4">8</text>
<text x="289.5" y="133.9">6</text>
<text x="293" y="135.6">8</text>
<text x="293" y="132.1">6</text>
<text x="202.2" y="142.7">11</text>
<text x="204.2" y="139.2">9</text>
<text x="207.7" y="140.9">9</text>
<text x="215.1" y="140.9">10</text>
<text x="220.7" y="142.7">12</text>
<text x="220.7" y="139.2">10</text>
<text x="274.5" y="142.7">11</text>
<text x="276.5" y="139.2">9</text>
<text x="280" y="140.9">9</text>
<text x="287.5" y="140.9">10</text>
<text x="293" y="142.7">12</text>
<text x="293" y="139.2">10</text>
<text x="368.2" y="139.2">5</text>
<text x="368.2" y="142.7">6</text>
<text x="371.7" y="140.9">RES</text>
<text x="207.7" y="144.5">11</text>
<text x="215.1" y="144.5">12</text>
<text x="280" y="144.5">11</text>
<text x="287.5" y="144.5">12</text>
<text x="368.2" y="146.2">7</text>
<text x="371.7" y="144.5">DC</text>
<text x="371.7" y="148">CS</text>
<text x="46.9" y="173.7" transform="rotate(-90 46.9 173.7)">NC(GND)</text>
<text x="50.4" y="173.7" transform="rotate(-90 50.4 173.7)">C2P</text>
<text x="54" y="173.7" transform="rotate(-90 54 173.7)">C2N</text>
<text x="57.5" y="173.7" transform="rotate(-90 57.5 173.7)">C1P</text>
<text x="61" y="173.7" transform="rotate(-90 61 173.7)">C1N</text>
<text x="64.6" y="173.7" transform="rotate(-90 64.6 173.7)">VBAT</text>
<text x="68.1" y="173.7" transform="rotate(-90 68.1 173.7)">NC</text>
<text x="71.6" y="173.7" transform="rotate(-90 71.6 173.7)">VSS</text>
<text x="75.1" y="173.7" transform="rotate(-90 75.1 173.7)">VDD</text>
<text x="78.7" y="173.7" transform="rotate(-90 78.7 173.7)">BS0</text>
<text x="82.2" y="173.7" transform="rotate(-90 82.2 173.7)">BS1</text>
<text x="85.7" y="173.7" transform="rotate(-90 85.7 173.7)">BS2</text>
<text x="89.3" y="173.7" transform="rotate(-90 89.3 173.7)">CS#</text>
<text x="92.8" y="173.7" transform="rotate(-90 92.8 173.7)">RES#</text>
<text x="96.3" y="173.7" transform="rotate(-90 96.3 173.7)">D/C#</text>
<text x="99.8" y="173.7" transform="rotate(-90 99.8 173.7)">R/W#</text>
<text x="103.4" y="173.7" transform="rotate(-90 103.4 173.7)">E/RD#</text>
<text x="106.9" y="173.7" transform="rotate(-90 106.9 173.7)">D0</text>
<text x="110.4" y="173.7" transform="rotate(-90 110.4 173.7)">D1</text>
<text x="113.9" y="173.7" transform="rotate(-90 113.9 173.7)">D2</text>
<text x="117.5" y="173.7" transform="rotate(-90 117.5 173.7)">D3</text>
<text x="121" y="173.7" transform="rotate(-90 121 173.7)">D4</text>
<text x="124.5" y="173.7" transform="rotate(-90 124.5 173.7)">D5</text>
<text x="128.1" y="173.7" transform="rotate(-90 128.1 173.7)">D6</text>
<text x="131.6" y="173.7" transform="rotate(-90 131.6 173.7)">D7</text>
<text x="135.1" y="173.7" transform="rotate(-90 135.1 173.7)">IREF</text>
<text x="138.6" y="173.7" transform="rotate(-90 138.6 173.7)">VCOMH</text>
<text x="142.2" y="173.7" transform="rotate(-90 142.2 173.7)">VCC</text>
<text x="145.7" y="173.7" transform="rotate(-90 145.7 173.7)">VLSS</text>
<text x="149.2" y="173.7" transform="rotate(-90 149.2 173.7)">NC(GND)</text>
<text x="45.5" y="178.9" transform="rotate(-90 45.5 178.9)">1</text>
<text x="49" y="178.9" transform="rotate(-90 49 178.9)">2</text>
<text x="52.6" y="178.9" transform="rotate(-90 52.6 178.9)">3</text>
<text x="56.1" y="178.9" transform="rotate(-90 56.1 178.9)">4</text>
<text x="59.6" y="178.9" transform="rotate(-90 59.6 178.9)">5</text>
<text x="63.1" y="178.9" transform="rotate(-90 63.1 178.9)">6</text>
<text x="66.7" y="178.9" transform="rotate(-90 66.7 178.9)">7</text>
<text x="70.2" y="178.9" transform="rotate(-90 70.2 178.9)">8</text>
<text x="73.7" y="178.9" transform="rotate(-90 73.7 178.9)">9</text>
<text x="77.3" y="181" transform="rotate(-90 77.3 181)">10</text>
<text x="80.8" y="181" transform="rotate(-90 80.8 181)">11</text>
<text x="84.3" y="181" transform="rotate(-90 84.3 181)">12</text>
<text x="87.8" y="181" transform="rotate(-90 87.8 181)">13</text>
<text x="91.4" y="181" transform="rotate(-90 91.4 181)">14</text>
<text x="94.9" y="181" transform="rotate(-90 94.9 181)">15</text>
<text x="98.4" y="181" transform="rotate(-90 98.4 181)">16</text>
<text x="102" y="181" transform="rotate(-90 102 181)">17</text>
<text x="105.5" y="181" transform="rotate(-90 105.5 181)">18</text>
<text x="109" y="181" transform="rotate(-90 109 181)">19</text>
<text x="112.5" y="181" transform="rotate(-90 112.5 181)">20</text>
<text x="116.1" y="181" transform="rotate(-90 116.1 181)">21</text>
<text x="119.6" y="181" transform="rotate(-90 119.6 181)">22</text>
<text x="123.1" y="181" transform="rotate(-90 123.1 181)">23</text>
<text x="126.6" y="181" transform="rotate(-90 126.6 181)">24</text>
<text x="130.2" y="181" transform="rotate(-90 130.2 181)">25</text>
<text x="133.7" y="181" transform="rotate(-90 133.7 181)">26</text>
<text x="137.2" y="181" transform="rotate(-90 137.2 181)">27</text>
<text x="140.8" y="181" transform="rotate(-90 140.8 181)">28</text>
<text x="144.3" y="181" transform="rotate(-90 144.3 181)">29</text>
<text x="147.8" y="181" transform="rotate(-90 147.8 181)">30</text>
<text x="375.4" y="185.4" transform="rotate(-90 375.4 185.4)">7</text>
<text x="211.3" y="186.8" transform="rotate(-90 211.3 186.8)">5</text>
<text x="274.9" y="188.6">1</text>
<text x="287.5" y="188.6">2</text>
<text x="357.8" y="190.3">1</text>
<text x="362.3" y="191.7">VBUS</text>
<text x="376.8" y="191.8" transform="rotate(-90 376.8 191.8)">EP</text>
<text x="200.5" y="192.1">4</text>
<text x="220.8" y="195.6">1</text>
<text x="357.8" y="193.9">2</text>
<text x="357.8" y="197.4">3</text>
<text x="362.3" y="195.3">D-</text>
<text x="200.5" y="199.1">3</text>
<text x="357.8" y="200.9">4</text>
<text x="362.3" y="198.8">D+</text>
<text x="362.3" y="202.3">ID</text>
<text x="211.3" y="207.2" transform="rotate(-90 211.3 207.2)">2</text>
<text x="357.8" y="204.4">5</text>
<text x="362.3" y="205.8">GND</text>
<text x="376.8" y="207.6" transform="rotate(-90 376.8 207.6)">EP</text>
<text x="375.4" y="212.1" transform="rotate(-90 375.4 212.1)">6</text>
<text x="274.9" y="218.5">1</text>
<text x="287.5" y="218.5">2</text>
<text x="211.3" y="237.9" transform="rotate(-90 211.3 237.9)">5</text>
<text x="200.5" y="243.2">4</text>
<text x="274.9" y="245">1</text>
<text x="287.5" y="245">2</text>
<text x="200.5" y="250.3">3</text>
<text x="220.8" y="246.8">1</text>
<text x="211.3" y="258.3" transform="rotate(-90 211.3 258.3)">2</text>
<text x="73.7" y="280.3">2</text>
<text x="98.2" y="278.5">NC</text>
<text x="104.2" y="280.3">7</text>
<text x="104.2" y="276.8">8</text>
<text x="73.7" y="283.8">3</text>
<text x="73.7" y="287.3">4</text>
<text x="77.2" y="282">VOUT</text>
<text x="77.2" y="285.6">VOUT</text>
<text x="93.8" y="285.6">VOUT</text>
<text x="93.8" y="282">VOUT</text>
<text x="104.2" y="287.3">5</text>
<text x="104.2" y="283.8">6</text>
<text x="77.2" y="289.1">VIN</text>
<text x="98.2" y="289.1">NC</text>
<text x="218.3" y="305">1</text>
<text x="218.3" y="308.5">2</text>
<text x="221.8" y="306.7">VBAT</text>
<text x="221.8" y="310.3">PC13-TAMPER-RTC</text>
<text x="218.3" y="312">3</text>
<text x="218.3" y="315.6">4</text>
<text x="221.8" y="313.8">PC14-OSC32_IN</text>
<text x="221.8" y="317.3">PC15-OSC32_OUT</text>
<text x="337.6" y="317.3">PB8TIM4_CH3</text>
<text x="337.6" y="313.8">PB9TIM4_CH4</text>
<text x="361.8" y="315.6">45</text>
<text x="361.8" y="312">46</text>
<text x="218.3" y="319.1">5</text>
<text x="218.3" y="322.6">6</text>
<text x="221.8" y="320.9">PD0-OSC_IN</text>
<text x="349.1" y="320.9">BOOT0</text>
<text x="361.8" y="322.6">43</text>
<text x="361.8" y="319.1">44</text>
<text x="218.3" y="326.1">7</text>
<text x="221.8" y="324.4">PD1-OSC_OUT</text>
<text x="221.8" y="327.9">NRST</text>
<text x="321.2" y="324.4">PB7I2C1_SDATIM4_CH2</text>
<text x="321.8" y="327.9">PB6I2C1_SCLTIM4_CH1</text>
<text x="361.8" y="329.7">41</text>
<text x="361.8" y="326.1">42</text>
<text x="335.4" y="331.4">PB5I2C1_SMBA</text>
<text x="342.1" y="335">PB4NJTRST</text>
<text x="361.8" y="333.2">40</text>
<text x="216.3" y="336.7">10</text>
<text x="216.3" y="340.3">11</text>
<text x="221.8" y="338.5">PA0_WKUPUSART2_CTSADC12_IN0TIM2_CH1_ETR</text>
<text x="345.8" y="338.5">PB3JTDO</text>
<text x="361.8" y="340.3">38</text>
<text x="361.8" y="336.7">39</text>
<text x="216.3" y="343.8">12</text>
<text x="216.3" y="347.3">13</text>
<text x="221.8" y="342">PA1USART2_RTSADC12_IN1TIM2_CH2</text>
<text x="221.8" y="345.5">PA2USART2_TXADC12_IN2TIM2_CH3</text>
<text x="332.9" y="345.5">PA14JTCKSWCLK</text>
<text x="345" y="342">PA15JTDI</text>
<text x="361.8" y="343.8">37</text>
<text x="216.3" y="350.8">14</text>
<text x="221.8" y="349.1">PA3USART2_RXADC12_IN3TIM2_CH4</text>
<text x="221.8" y="352.6">PA4SPI1_NSSUSART2_CKADC12_IN4</text>
<text x="216.3" y="354.4">15</text>
<text x="216.3" y="357.9">16</text>
<text x="221.8" y="356.1">PA5SPI1_SCKADC12_IN5</text>
<text x="221.8" y="359.7">PA6SPI1_MISOADC12_IN6TIM3_CH1</text>
<text x="290.9" y="359.7">PA12USART1_RTSCAN_TXTIM1_ETRUSBDP</text>
<text x="332.4" y="356.1">PA13JTMSSWDIO</text>
<text x="361.8" y="357.9">33</text>
<text x="361.8" y="354.4">34</text>
<text x="216.3" y="361.4">17</text>
<text x="216.3" y="364.9">18</text>
<text x="221.8" y="363.2">PA7SPI1_MOSIADC12_IN7TIM3_CH2</text>
<text x="289.4" y="363.2">PA11USART1_CTSCAN_RXTIM1_CH4USBDM</text>
<text x="361.8" y="364.9">31</text>
<text x="361.8" y="361.4">32</text>
<text x="216.3" y="368.5">19</text>
<text x="221.8" y="366.7">PB0ADC12_IN8TIM3_CH3</text>
<text x="221.8" y="370.2">PB1ADC12_IN9TIM3_CH4</text>
<text x="316.3" y="366.7">PA10USART1_RXTIM1_CH3</text>
<text x="318.6" y="370.2">PA9USART1_TXTIM1_CH2</text>
<text x="361.8" y="368.5">30</text>
<text x="52.5" y="373.8">1</text>
<text x="56" y="375.5">NO</text>
<text x="67.3" y="375.5">IN</text>
<text x="72.5" y="373.8">6</text>
<text x="216.3" y="372">20</text>
<text x="216.3" y="375.5">21</text>
<text x="221.8" y="373.8">PB2BOOT1</text>
<text x="221.8" y="377.3">PB10I2C2_SCLUSART3_TX</text>
<text x="310.9" y="373.8">PA8USART1_CKTIM1_CH1MCO</text>
<text x="315.1" y="377.3">PB15SPI2_MOSITIM1_CH3N</text>
<text x="361.8" y="375.5">28</text>
<text x="361.8" y="372">29</text>
<text x="52.5" y="380.8">3</text>
<text x="56" y="382.6">NC</text>
<text x="63.6" y="382.6">COM</text>
<text x="72.5" y="380.8">4</text>
<text x="216.3" y="379.1">22</text>
<text x="221.8" y="380.8">PB11I2C2_SDAUSART3_RX-</text>
<text x="293.9" y="380.8">PB14SPI2_MISOUSART3_RTSTIM1_CH2N</text>
<text x="361.8" y="382.6">26</text>
<text x="361.8" y="379.1">27</text>
<text x="279.9" y="387.9">PB12SPI2_NSSI2C2_SMBAUSART3_CKTIM1_BKIN</text>
<text x="296" y="384.4">PB13SPI2_SCKUSART3_CTSTIM1_CH1N</text>
<text x="361.8" y="386.1">25</text>
</g>
<g font-size="3.2">
<text x="368.2" y="125.1">1</text>
<text x="371.7" y="126.8">GND</text>
<text x="73.7" y="276.8">1</text>
<text x="77.2" y="278.5">GND</text>
<text x="349.8" y="310.3">VSS_3</text>
<text x="361.8" y="308.5">47</text>
<text x="218.3" y="329.7">8</text>
<text x="221.8" y="331.4">VSS_A</text>
<text x="349.8" y="352.6">VSS_2</text>
<text x="361.8" y="350.8">35</text>
<text x="52.5" y="377.3">2</text>
<text x="56" y="379.1">GND</text>
<text x="216.3" y="382.6">23</text>
<text x="221.8" y="384.4">VSS_1</text>
</g>
<g font-size="3.2" fill="#f00">
<text x="368.2" y="128.6">2</text>
<text x="371.7" y="130.4">VCC</text>
<text x="361.8" y="305">48</text>
<text x="349.2" y="306.7">VDD_3</text>
<text x="218.3" y="333.2">9</text>
<text x="221.8" y="335">VDD_A</text>
<text x="361.8" y="347.3">36</text>
<text x="349.2" y="349.1">VDD_2</text>
<text x="72.5" y="377.3">5</text>
<text x="66.2" y="379.1">V+</text>
<text x="216.3" y="386.1">24</text>
<text x="221.8" y="387.9">VDD_1</text>
</g>
<g font-size="3.2" fill="#8d2323">
<text x="365.5" y="245">2</text>
<text x="365.5" y="248.5">1</text>
</g>
<g font-size="2.5" fill="#00f">
<text x="368.7" y="132.1">3</text>
<text x="368.7" y="135.6">4</text>
<text x="371.7" y="133.9">D0/SCLK</text>
<text x="371.7" y="137.4">D1/MOSI</text>
</g>
<g font-size="2.1" fill="#a54b4b">
<text x="154.9" y="375.2">1</text>
<text x="163.9" y="376.9">1</text>
<text x="154.9" y="378.7">2</text>
<text x="154.9" y="382.2">3</text>
<text x="163.9" y="380.5">2</text>
<text x="163.9" y="384">3</text>
<text x="154.9" y="385.8">4</text>
<text x="163.9" y="387.5">4</text>
</g>
</svg>
